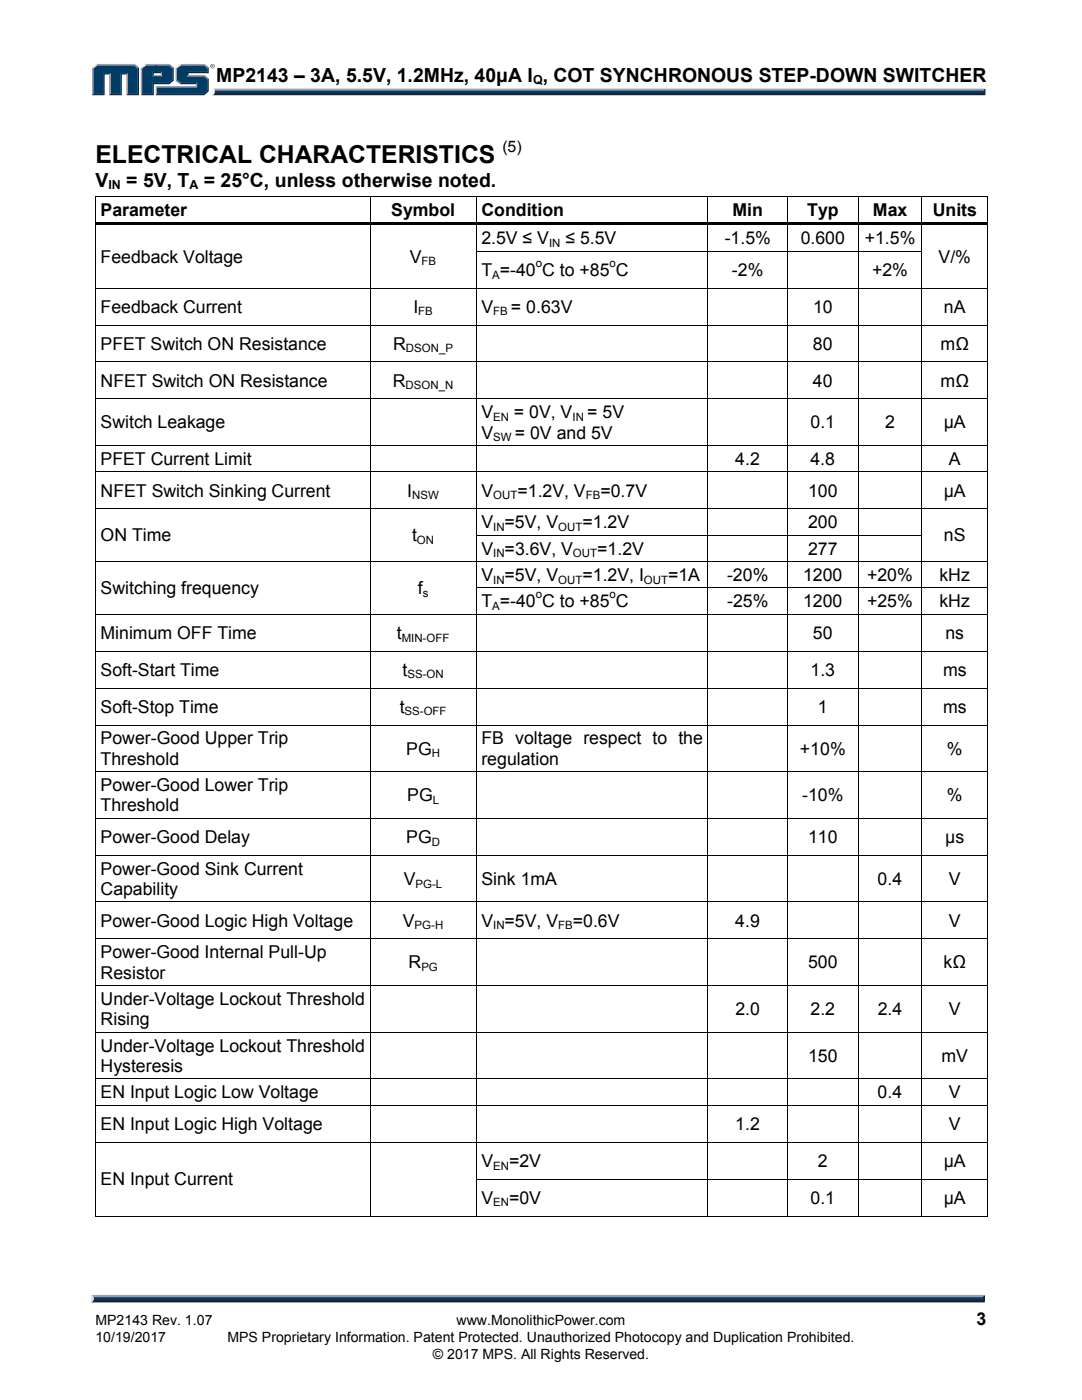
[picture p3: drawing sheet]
<svg xmlns="http://www.w3.org/2000/svg" width="216mm" height="279mm" viewBox="0 0 216 279" stroke-linecap="round" stroke-linejoin="round" font-family="sans-serif">
<path d="M42.7 17.7h153.9l-.4 .7h-153.3z" fill="#94a0b9"/>
<path d="M42.9 18.4h153.3l.4 .6h-154.3l.4-.2z" fill="#231f20"/>
<path d="M196.2 18.1l.4-.4v1.3l-.4-.4z" fill="#001339"/>
<path d="M42.9 18.1h153.3v.5h-153.4z" fill="#003b63"/>
<path d="M42.7 17.7l.2 .5a.78 .78 0 0 1-.6 .8l.1-.1a1.23 1.23 0 0 0 .3-1.2z" fill="#dcddde"/>
<path d="M30.4 15.2l.3-.2h1.4l.2 .2z" fill="#94a0b9"/>
<g fill="#003b63">
<path d="M18.6 13.6l.8-.6h7.2l.9 .6v5.1h-2v-4.1h-1.5v4.1h-2v-4.1h-1.4v4.1h-2z"/>
<path d="M28.4 13.6l.8-.6h2.1v1.3h-.9v.9h1.9v-.9h-1.2v-1.3h2.5l.8 .6v2.3l-.8 .6h-3.2v2.2h-2z"/>
<path d="M31.3 17.4h8v-.9h-3.2l-.8-.6v-2.3l.8-.6h4.5l.8 .6v.7h-4.1v.9h3.3l.8 .6v2.2l-.8 .7h-9.3z"/>
</g>
<path d="M35.9 12.9h4.8" fill="none" stroke="#94a0b9" stroke-width=".26"/>
<path d="M35 13.5l.9-.7 .2 .2-.8 .6z" fill="#dcddde"/>
<path d="M35.2 13.5v2.6" fill="none" stroke="#94a0b9" stroke-width=".27"/>
<path d="M35 16.1l.3-.2 .8 .6-.2 .3z" fill="#547194"/>
<path d="M35.9 16.7h3.4" fill="none" stroke="#001339" stroke-width=".26"/>
<g fill="#94a0b9">
<path d="M31.1 17.2h8v-.4l.2-.3v.9h-8z"/>
<path d="M31.1 17.2l.2 .2v1.3l-.2 .3z"/>
</g>
<path d="M37.3 14.3h4.1v-.7l.3-.1v1.1h-4.1v.4l-.3 .2z" fill="#001339"/>
<path d="M37.3 15.1h3.5" fill="none" stroke="#94a0b9" stroke-width=".26"/>
<path d="M40.8 15l.9 .7-.3 .1-.8-.6z" fill="#547194"/>
<g fill="#001339">
<path d="M31.1 19l.2-.3h9.3l.8-.7v-2.2l.3-.1v2.5l-.9 .8z"/>
<path d="M30.4 16.5h3.2l.8-.6v-2.3l.3-.1v2.6l-.9 .7h-3.1v2.2h-2.6l.3-.3h2z"/>
</g>
<path d="M33.8 12.8l.9 .7-.3 .1-.8-.6z" fill="#547194"/>
<path d="M29 12.9h4.8" fill="none" stroke="#94a0b9" stroke-width=".26"/>
<path d="M28.1 13.5l.9-.7 .2 .2-.8 .6z" fill="#dcddde"/>
<path d="M28.2 13.5v5.5" fill="none" stroke="#94a0b9" stroke-width=".27"/>
<path d="M32 14.6l.3-.3v.9l-.3-.2z" fill="#94a0b9"/>
<g fill="#001339">
<path d="M30.4 14.3h1.9l-.3 .3h-1.3v.4l-.3 .2z"/>
<path d="M27.5 13.6l.2-.1v5.5h-2.5l.3-.3h2z"/>
</g>
<path d="M26.8 12.8l.9 .7-.2 .1-.9-.6z" fill="#547194"/>
<path d="M19.2 12.9h7.6" fill="none" stroke="#94a0b9" stroke-width=".26"/>
<path d="M18.4 13.5l.8-.7 .2 .2-.8 .6z" fill="#dcddde"/>
<path d="M18.5 13.5v5.5" fill="none" stroke="#94a0b9" stroke-width=".27"/>
<path d="M20.6 14.6h1.4l-.2 .3h-.9v4.1h-2.5l.2-.3h2z" fill="#001339"/>
<path d="M21.9 14.6v4.4" fill="none" stroke="#94a0b9" stroke-width=".27"/>
<path d="M24 14.6h1.5l-.3 .3h-.9v4.1h-2.5l.2-.3h2z" fill="#001339"/>
<path d="M25.3 14.6v4.4" fill="none" stroke="#94a0b9" stroke-width=".27"/>
<path d="M40.7 12.8l1 .7-.3 .1-.8-.6z" fill="#547194"/>
<g fill="#231f20">
<path d="M18.7 259.2h177.4l.4 .7h-178.2z"/>
<path d="M42 13.2a.44 .44 0 0 1 .8 0 .44 .44 0 0 1-.8 0zM42 13.2a.4 .4 0 0 0 .8 0 .4 .4 0 0 0-.8 0zM42.2 13h.4v.5l-.2-.3-.2 .3zM42.3 13v.2h.2z"/>
</g>
<path d="M18.3 258.4h178.2l-.4 .8h-177.4z" fill="#94a0b9"/>
<path d="M196.5 258.4v1.5l-.4-.4v-.6z" fill="#001339"/>
<path d="M18.7 258.9h177.4v.6h-177.4z" fill="#003b63"/>
<path d="M18.3 258.4l.4 .5v.6l-.4 .4z" fill="#dcddde"/>
<g fill="#000">
<path d="M19 39.2h.1v.7h-.1zM73.8 39.2h.2v.7h-.2zM95 39.2h.1v.7h-.1zM141.2 39.2h.2v.7h-.2zM157.1 39.2h.1v.7h-.1zM171.2 39.2h.1v.7h-.1zM183.9 39.2h.1v.7h-.1zM197 39.2h.2v.7h-.2zM197 39.2h.2v.1h-.2zM19 44.4h.1v1.1h-.1zM19 50h.1v.7h-.1zM19 57.4h.1v.7h-.1z"/>
<path d="M19.1 44.4h54.7v.6h-54.7zM73.8 45h.2v.5h-.2zM73.8 44.4h21.2v.6h-21.2zM73.8 50h.2v.7h-.2zM73.8 57.4h.2v.7h-.2zM95 45h.1v.5h-.1zM95 44.4h46.2v.6h-46.2zM95 50h.1v.7h-.1zM95 57.4h.1v.7h-.1zM141.2 45h.2v.5h-.2zM141.2 44.4h15.9v.6h-15.9zM141.2 50h.2v.7h-.2z"/>
<path d="M141.2 57.4h.2v.7h-.2zM157.1 45h.1v.5h-.1zM157.1 44.4h14.1v.6h-14.1zM157.1 50h.1v.7h-.1zM157.1 57.4h.1v.7h-.1zM171.2 45h.1v.5h-.1zM171.2 44.4h12.7v.6h-12.7zM171.2 50h.1v.7h-.1zM171.2 57.4h.1v.7h-.1zM183.9 45h.1v.5h-.1zM183.9 44.4h13.1v.6h-13.1zM183.9 50h.1v.7h-.1z"/>
<path d="M183.9 57.4h.1v.7h-.1zM197 44.4h.2v1.1h-.2zM197 50h.2v.7h-.2zM197 57.4h.2v.7h-.2zM19 64.8h.1v.7h-.1zM19 72.2h.1v.7h-.1zM73.8 64.8h.2v.7h-.2zM73.8 72.2h.2v.7h-.2zM95 64.8h.1v.7h-.1zM95 72.2h.1v.7h-.1zM141.2 64.8h.2v.7h-.2zM141.2 72.2h.2v.7h-.2z"/>
<path d="M157.1 64.8h.1v.7h-.1zM157.1 72.2h.1v.7h-.1zM171.2 64.8h.1v.7h-.1zM171.2 72.2h.1v.7h-.1zM183.9 64.8h.1v.7h-.1zM183.9 72.2h.1v.7h-.1zM197 64.8h.2v.7h-.2zM197 72.2h.2v.7h-.2zM19 79.5h.1v.7h-.1zM19 88.8h.1v.7h-.1zM19 94.1h.1v.7h-.1zM73.8 79.5h.2v.7h-.2z"/>
<path d="M73.8 88.8h.2v.7h-.2zM73.8 94.1h.2v.7h-.2zM95 79.5h.1v.7h-.1zM95 88.8h.1v.7h-.1zM95 94.1h.1v.7h-.1zM141.2 79.5h.2v.7h-.2zM141.2 88.8h.2v.7h-.2zM141.2 94.1h.2v.7h-.2zM157.1 79.5h.1v.7h-.1zM157.1 88.8h.1v.7h-.1zM157.1 94.1h.1v.7h-.1zM171.2 79.5h.1v.7h-.1z"/>
<path d="M171.2 88.8h.1v.7h-.1zM171.2 94.1h.1v.7h-.1zM183.9 79.5h.1v.7h-.1zM183.9 88.8h.1v.7h-.1zM183.9 94.1h.1v.7h-.1zM197 79.5h.2v.7h-.2zM197 88.8h.2v.7h-.2zM197 94.1h.2v.7h-.2zM19 101.5h.1v.7h-.1zM19 106.7h.1v.7h-.1zM19 112h.1v.7h-.1zM19 117.2h.1v.7h-.1z"/>
<path d="M73.8 101.5h.2v.7h-.2zM73.8 106.7h.2v.7h-.2zM73.8 112h.2v.7h-.2zM73.8 117.2h.2v.7h-.2zM95 101.5h.1v.7h-.1zM95 106.7h.1v.7h-.1zM95 112h.1v.7h-.1zM95 117.2h.1v.7h-.1zM141.2 101.5h.2v.7h-.2zM141.2 106.7h.2v.7h-.2zM141.2 112h.2v.7h-.2zM141.2 117.2h.2v.7h-.2z"/>
<path d="M157.1 101.5h.1v.7h-.1zM157.1 106.7h.1v.7h-.1zM157.1 112h.1v.7h-.1zM157.1 117.2h.1v.7h-.1zM171.2 101.5h.1v.7h-.1zM171.2 106.7h.1v.7h-.1zM171.2 112h.1v.7h-.1zM171.2 117.2h.1v.7h-.1zM183.9 101.5h.1v.7h-.1zM183.9 106.7h.1v.7h-.1zM183.9 112h.1v.7h-.1zM183.9 117.2h.1v.7h-.1z"/>
<path d="M197 101.5h.2v.7h-.2zM197 106.7h.2v.7h-.2zM197 112h.2v.7h-.2zM197 117.2h.2v.7h-.2zM19 122.5h.1v.7h-.1zM19 129.9h.1v.7h-.1zM19 137.2h.1v.7h-.1zM73.8 122.5h.2v.7h-.2zM73.8 129.9h.2v.7h-.2zM73.8 137.2h.2v.7h-.2zM95 122.5h.1v.7h-.1zM95 129.9h.1v.7h-.1z"/>
<path d="M95 137.2h.1v.7h-.1zM141.2 122.5h.2v.7h-.2zM141.2 129.9h.2v.7h-.2zM141.2 137.2h.2v.7h-.2zM157.1 122.5h.1v.7h-.1zM157.1 129.9h.1v.7h-.1zM157.1 137.2h.1v.7h-.1zM171.2 122.5h.1v.7h-.1zM171.2 129.9h.1v.7h-.1zM171.2 137.2h.1v.7h-.1zM183.9 122.5h.1v.7h-.1zM183.9 129.9h.1v.7h-.1z"/>
<path d="M183.9 137.2h.1v.7h-.1zM197 122.5h.2v.7h-.2zM197 129.9h.2v.7h-.2zM197 137.2h.2v.7h-.2zM19 144.6h.1v.7h-.1zM19 153.9h.1v.7h-.1zM73.8 144.6h.2v.7h-.2zM73.8 153.9h.2v.7h-.2zM95 144.6h.1v.7h-.1zM95 153.9h.1v.7h-.1zM141.2 144.6h.2v.7h-.2zM141.2 153.9h.2v.7h-.2z"/>
<path d="M157.1 144.6h.1v.7h-.1zM157.1 153.9h.1v.7h-.1zM171.2 144.6h.1v.7h-.1zM171.2 153.9h.1v.7h-.1zM183.9 144.6h.1v.7h-.1zM183.9 153.9h.1v.7h-.1zM197 144.6h.2v.7h-.2zM197 153.9h.2v.7h-.2zM19 163.2h.1v.7h-.1zM19 170.6h.1v.7h-.1zM73.8 163.2h.2v.7h-.2zM73.8 170.6h.2v.7h-.2z"/>
<path d="M95 163.2h.1v.7h-.1zM95 170.6h.1v.7h-.1zM141.2 163.2h.2v.7h-.2zM141.2 170.6h.2v.7h-.2zM157.1 163.2h.1v.7h-.1zM157.1 170.6h.1v.7h-.1zM171.2 163.2h.1v.7h-.1zM171.2 170.6h.1v.7h-.1zM183.9 163.2h.1v.7h-.1zM183.9 170.6h.1v.7h-.1zM197 163.2h.2v.7h-.2zM197 170.6h.2v.7h-.2z"/>
<path d="M19 179.9h.1v.7h-.1zM19 187.3h.1v.7h-.1zM19 196.6h.1v.7h-.1zM73.8 179.9h.2v.7h-.2zM73.8 187.3h.2v.7h-.2zM73.8 196.6h.2v.7h-.2zM95 179.9h.1v.7h-.1zM95 187.3h.1v.7h-.1zM95 196.6h.1v.7h-.1zM141.2 179.9h.2v.7h-.2zM141.2 187.3h.2v.7h-.2zM141.2 196.6h.2v.7h-.2z"/>
<path d="M157.1 179.9h.1v.7h-.1zM157.1 187.3h.1v.7h-.1zM157.1 196.6h.1v.7h-.1zM171.2 179.9h.1v.7h-.1zM171.2 187.3h.1v.7h-.1zM171.2 196.6h.1v.7h-.1zM183.9 179.9h.1v.7h-.1zM183.9 187.3h.1v.7h-.1zM183.9 196.6h.1v.7h-.1zM197 179.9h.2v.7h-.2zM197 187.3h.2v.7h-.2zM197 196.6h.2v.7h-.2z"/>
<path d="M19 205.9h.1v.7h-.1zM19 215.2h.1v.7h-.1zM73.8 205.9h.2v.7h-.2zM73.8 215.2h.2v.7h-.2zM95 205.9h.1v.7h-.1zM95 215.2h.1v.7h-.1zM141.2 205.9h.2v.7h-.2zM141.2 215.2h.2v.7h-.2zM157.1 205.9h.1v.7h-.1zM157.1 215.2h.1v.7h-.1zM171.2 205.9h.1v.7h-.1zM171.2 215.2h.1v.7h-.1z"/>
<path d="M183.9 205.9h.1v.7h-.1zM183.9 215.2h.1v.7h-.1zM197 205.9h.2v.7h-.2zM197 215.2h.2v.7h-.2zM19 220.5h.1v.7h-.1zM19 227.9h.1v.7h-.1zM19 235.2h.1v.7h-.1zM73.8 220.5h.2v.7h-.2zM73.8 227.9h.2v.7h-.2zM73.8 235.2h.2v.7h-.2zM95 220.5h.1v.7h-.1zM95 227.9h.1v.7h-.1z"/>
<path d="M95 235.2h.1v.7h-.1zM141.2 220.5h.2v.7h-.2zM141.2 227.9h.2v.7h-.2zM141.2 235.2h.2v.7h-.2zM157.1 220.5h.1v.7h-.1zM157.1 227.9h.1v.7h-.1zM157.1 235.2h.1v.7h-.1zM171.2 220.5h.1v.7h-.1zM171.2 227.9h.1v.7h-.1zM171.2 235.2h.1v.7h-.1zM183.9 220.5h.1v.7h-.1zM183.9 227.9h.1v.7h-.1z"/>
<path d="M183.9 235.2h.1v.7h-.1zM197 220.5h.2v.7h-.2zM197 227.9h.2v.7h-.2zM197 235.2h.2v.7h-.2zM197 242.6h.2v.2h-.2z"/>
</g>
<g fill="none" stroke="#000" stroke-width=".2">
<path d="M19 39.3h54.8M19 39.9v4.5M73.9 39.9v4.5M74 39.3h21M95 39.9v4.5M95.1 39.3h46.1M141.3 39.9v4.5M141.4 39.3h15.7M157.1 39.9v4.5M157.2 39.3h14M171.3 39.9v4.5M171.3 39.3h12.6"/>
<path d="M184 39.9v4.5M184 39.3h13M197.1 39.9v4.5M19 45.5v4.5M19 50.7v6.7M19 58.1v6.7M19.1 57.5h54.7M73.9 45.5v4.5M73.9 50.7v6.7M73.9 58.1v6.7M74 57.5h21M95 45.5v4.5"/>
<path d="M95 50.7v6.7M95 58.1v6.7M95.1 50.1h46.1M95.1 57.5h46.1M141.3 45.5v4.5M141.3 50.7v6.7M141.3 58.1v6.7M141.4 50.1h15.7M141.4 57.5h15.7M157.1 45.5v4.5M157.1 50.7v6.7M157.1 58.1v6.7"/>
<path d="M157.2 50.1h14M157.2 57.5h14M171.3 45.5v4.5M171.3 50.7v6.7M171.3 58.1v6.7M171.3 50.1h12.6M171.3 57.5h12.6M184 45.5v4.5M184 50.7v6.7M184 58.1v6.7M184 57.5h13M197.1 45.5v4.5"/>
<path d="M197.1 50.7v6.7M197.1 58.1v6.7M19 65.5v6.7M19 72.9v6.6M19.1 64.9h54.7M19.1 72.2h54.7M19.1 79.6h54.7M73.9 65.5v6.7M73.9 72.9v6.6M74 64.9h21M74 72.2h21M74 79.6h21"/>
<path d="M95 65.5v6.7M95 72.9v6.6M95.1 64.9h46.1M95.1 72.2h46.1M95.1 79.6h46.1M141.3 65.5v6.7M141.3 72.9v6.6M141.4 64.9h15.7M141.4 72.2h15.7M141.4 79.6h15.7M157.1 65.5v6.7M157.1 72.9v6.6"/>
<path d="M157.2 64.9h14M157.2 72.2h14M157.2 79.6h14M171.3 65.5v6.7M171.3 72.9v6.6M171.3 64.9h12.6M171.3 72.2h12.6M171.3 79.6h12.6M184 65.5v6.7M184 72.9v6.6M184 64.9h13M184 72.2h13"/>
<path d="M184 79.6h13M197.1 65.5v6.7M197.1 72.9v6.6M19 80.2v8.6M19 89.5v4.6M19 94.8v6.7M19.1 88.9h54.7M19.1 94.2h54.7M73.9 80.2v8.6M73.9 89.5v4.6M73.9 94.8v6.7M74 88.9h21"/>
<path d="M74 94.2h21M95 80.2v8.6M95 89.5v4.6M95 94.8v6.7M95.1 88.9h46.1M95.1 94.2h46.1M141.3 80.2v8.6M141.3 89.5v4.6M141.3 94.8v6.7M141.4 88.9h15.7M141.4 94.2h15.7M157.1 80.2v8.6"/>
<path d="M157.1 89.5v4.6M157.1 94.8v6.7M157.2 88.9h14M157.2 94.2h14M171.3 80.2v8.6M171.3 89.5v4.6M171.3 94.8v6.7M171.3 88.9h12.6M171.3 94.2h12.6M184 80.2v8.6M184 89.5v4.6M184 94.8v6.7"/>
<path d="M184 88.9h13M184 94.2h13M197.1 80.2v8.6M197.1 89.5v4.6M197.1 94.8v6.7M19 102.2v4.5M19 107.4v4.6M19 112.7v4.5M19 117.9v4.6M19.1 101.6h54.7M19.1 112.1h54.7M73.9 102.2v4.5"/>
<path d="M73.9 107.4v4.6M73.9 112.7v4.5M73.9 117.9v4.6M74 101.6h21M74 112.1h21M95 102.2v4.5M95 107.4v4.6M95 112.7v4.5M95 117.9v4.6M95.1 101.6h46.1M95.1 106.8h46.1M95.1 112.1h46.1"/>
<path d="M95.1 117.3h46.1M141.3 102.2v4.5M141.3 107.4v4.6M141.3 112.7v4.5M141.3 117.9v4.6M141.4 101.6h15.7M141.4 106.8h15.7M141.4 112.1h15.7M141.4 117.3h15.7M157.1 102.2v4.5M157.1 107.4v4.6M157.1 112.7v4.5"/>
<path d="M157.1 117.9v4.6M157.2 101.6h14M157.2 106.8h14M157.2 112.1h14M157.2 117.3h14M171.3 102.2v4.5M171.3 107.4v4.6M171.3 112.7v4.5M171.3 117.9v4.6M171.3 101.6h12.6M171.3 106.8h12.6M171.3 112.1h12.6"/>
<path d="M171.3 117.3h12.6M184 102.2v4.5M184 107.4v4.6M184 112.7v4.5M184 117.9v4.6M184 101.6h13M184 112.1h13M184 117.3h13M197.1 102.2v4.5M197.1 107.4v4.6M197.1 112.7v4.5M197.1 117.9v4.6"/>
<path d="M19 123.2v6.7M19 130.6v6.6M19 137.9v6.7M19.1 122.6h54.7M19.1 129.9h54.7M19.1 137.3h54.7M73.9 123.2v6.7M73.9 130.6v6.6M73.9 137.9v6.7M74 122.6h21M74 129.9h21M74 137.3h21"/>
<path d="M95 123.2v6.7M95 130.6v6.6M95 137.9v6.7M95.1 122.6h46.1M95.1 129.9h46.1M95.1 137.3h46.1M141.3 123.2v6.7M141.3 130.6v6.6M141.3 137.9v6.7M141.4 122.6h15.7M141.4 129.9h15.7M141.4 137.3h15.7"/>
<path d="M157.1 123.2v6.7M157.1 130.6v6.6M157.1 137.9v6.7M157.2 122.6h14M157.2 129.9h14M157.2 137.3h14M171.3 123.2v6.7M171.3 130.6v6.6M171.3 137.9v6.7M171.3 122.6h12.6M171.3 129.9h12.6M171.3 137.3h12.6"/>
<path d="M184 123.2v6.7M184 130.6v6.6M184 137.9v6.7M184 122.6h13M184 129.9h13M184 137.3h13M197.1 123.2v6.7M197.1 130.6v6.6M197.1 137.9v6.7M19 145.3v8.6M19 154.6v8.6M19.1 144.7h54.7"/>
<path d="M19.1 154h54.7M73.9 145.3v8.6M73.9 154.6v8.6M74 144.7h21M74 154h21M95 145.3v8.6M95 154.6v8.6M95.1 144.7h46.1M95.1 154h46.1M141.3 145.3v8.6M141.3 154.6v8.6M141.4 144.7h15.7"/>
<path d="M141.4 154h15.7M157.1 145.3v8.6M157.1 154.6v8.6M157.2 144.7h14M157.2 154h14M171.3 145.3v8.6M171.3 154.6v8.6M171.3 144.7h12.6M171.3 154h12.6M184 145.3v8.6M184 154.6v8.6M184 144.7h13"/>
<path d="M184 154h13M197.1 145.3v8.6M197.1 154.6v8.6M19 163.9v6.7M19 171.3v8.6M19.1 163.3h54.7M19.1 170.7h54.7M73.9 163.9v6.7M73.9 171.3v8.6M74 163.3h21M74 170.7h21M95 163.9v6.7"/>
<path d="M95 171.3v8.6M95.1 163.3h46.1M95.1 170.7h46.1M141.3 163.9v6.7M141.3 171.3v8.6M141.4 163.3h15.7M141.4 170.7h15.7M157.1 163.9v6.7M157.1 171.3v8.6M157.2 163.3h14M157.2 170.7h14M171.3 163.9v6.7"/>
<path d="M171.3 171.3v8.6M171.3 163.3h12.6M171.3 170.7h12.6M184 163.9v6.7M184 171.3v8.6M184 163.3h13M184 170.7h13M197.1 163.9v6.7M197.1 171.3v8.6M19 180.6v6.7M19 188v8.6M19 197.3v8.6"/>
<path d="M19.1 180h54.7M19.1 187.4h54.7M19.1 196.7h54.7M73.9 180.6v6.7M73.9 188v8.6M73.9 197.3v8.6M74 180h21M74 187.4h21M74 196.7h21M95 180.6v6.7M95 188v8.6M95 197.3v8.6"/>
<path d="M95.1 180h46.1M95.1 187.4h46.1M95.1 196.7h46.1M141.3 180.6v6.7M141.3 188v8.6M141.3 197.3v8.6M141.4 180h15.7M141.4 187.4h15.7M141.4 196.7h15.7M157.1 180.6v6.7M157.1 188v8.6M157.1 197.3v8.6"/>
<path d="M157.2 180h14M157.2 187.4h14M157.2 196.7h14M171.3 180.6v6.7M171.3 188v8.6M171.3 197.3v8.6M171.3 180h12.6M171.3 187.4h12.6M171.3 196.7h12.6M184 180.6v6.7M184 188v8.6M184 197.3v8.6"/>
<path d="M184 180h13M184 187.4h13M184 196.7h13M197.1 180.6v6.7M197.1 188v8.6M197.1 197.3v8.6M19 206.6v8.6M19 215.9v4.6M19.1 206h54.7M19.1 215.3h54.7M73.9 206.6v8.6M73.9 215.9v4.6"/>
<path d="M74 206h21M74 215.3h21M95 206.6v8.6M95 215.9v4.6M95.1 206h46.1M95.1 215.3h46.1M141.3 206.6v8.6M141.3 215.9v4.6M141.4 206h15.7M141.4 215.3h15.7M157.1 206.6v8.6M157.1 215.9v4.6"/>
<path d="M157.2 206h14M157.2 215.3h14M171.3 206.6v8.6M171.3 215.9v4.6M171.3 206h12.6M171.3 215.3h12.6M184 206.6v8.6M184 215.9v4.6M184 206h13M184 215.3h13M197.1 206.6v8.6M197.1 215.9v4.6"/>
<path d="M19 221.2v6.7M19 228.6v6.6M19 235.9v6.9M19.1 220.6h54.7M19.1 227.9h54.7M73.9 221.2v6.7M73.9 228.6v6.6M73.9 235.9v6.9M74 220.6h21M74 227.9h21M95 221.2v6.7M95 228.6v6.6"/>
<path d="M95 235.9v6.9M95.1 220.6h46.1M95.1 227.9h46.1M95.1 235.3h46.1M141.3 221.2v6.7M141.3 228.6v6.6M141.3 235.9v6.9M141.4 220.6h15.7M141.4 227.9h15.7M141.4 235.3h15.7M157.1 221.2v6.7M157.1 228.6v6.6"/>
<path d="M157.1 235.9v6.9M157.2 220.6h14M157.2 227.9h14M157.2 235.3h14M171.3 221.2v6.7M171.3 228.6v6.6M171.3 235.9v6.9M171.3 220.6h12.6M171.3 227.9h12.6M171.3 235.3h12.6M184 221.2v6.7M184 228.6v6.6"/>
<path d="M184 235.9v6.9M184 220.6h13M184 227.9h13M184 235.3h13M197.1 221.2v6.7M197.1 228.6v6.6M197.1 235.9v6.9M19 242.7h54.8M74 242.7h21M95.1 242.7h46.1M141.4 242.7h15.7M157.2 242.7h14"/>
<path d="M171.3 242.7h12.6M184 242.7h13"/>
</g>
<text font-size="4.9" x="19" y="32.6">ELECTRICAL CHARACTERISTICS</text>
<g font-size="3.9">
<text x="43.2" y="16.3">MP2143 – 3A, 5.5V, 1.2MHz, 40μA I , COT SYNCHRONOUS STEP-DOWN SWITCHER</text>
<text x="19" y="37.3">V</text>
<text x="25.2" y="37.3">= 5V, T</text>
<text x="40.7" y="37.3">= 25°C, unless otherwise noted.</text>
</g>
<g font-size="3.5">
<text x="20.1" y="43.1">Parameter</text>
<text x="78.1" y="43.1">Symbol</text>
<text x="96.1" y="43.1">Condition</text>
<text x="146.2" y="43.1">Min</text>
<text x="161.1" y="43.1">Typ</text>
<text x="174.2" y="43.1">Max</text>
<text x="186.1" y="43.1">Units</text>
<text x="20.1" y="52.4">Feedback Voltage</text>
<text x="81.8" y="52.4">V</text>
<text x="96.1" y="48.7">2.5V ≤ V</text>
<text x="112.8" y="48.7">≤ 5.5V</text>
<text x="144.6" y="48.7">-1.5%</text>
<text x="159.8" y="48.7">0.600</text>
<text x="172.6" y="48.7">+1.5%</text>
<text x="187.3" y="52.4">V/%</text>
<text x="96.1" y="55.1">T =-40 C to +85 C</text>
<text x="146" y="55.1">-2%</text>
<text x="174" y="55.1">+2%</text>
<text x="20.1" y="62.4">Feedback Current</text>
<text x="82.5" y="62.4">I</text>
<text x="96.1" y="62.4">V</text>
<text x="102" y="62.4">= 0.63V</text>
<text x="162.2" y="62.4">10</text>
<text x="188.4" y="62.4">nA</text>
<text x="20.1" y="69.8">PFET Switch ON Resistance</text>
<text x="78.4" y="69.8">R</text>
<text x="162.2" y="69.8">80</text>
<text x="187.7" y="69.8">mΩ</text>
<text x="20.1" y="77.2">NFET Switch ON Resistance</text>
<text x="78.4" y="77.2">R</text>
<text x="162.2" y="77.2">40</text>
<text x="187.7" y="77.2">mΩ</text>
<text x="96.1" y="83.5">V</text>
<text x="102.6" y="83.5">= 0V, V</text>
<text x="117.2" y="83.5">= 5V</text>
<text x="20.1" y="85.5">Switch Leakage</text>
<text x="96.1" y="87.5">V</text>
<text x="102.7" y="87.5">= 0V and 5V</text>
<text x="161.7" y="85.5">0.1</text>
<text x="176.6" y="85.5">2</text>
<text x="188.3" y="85.5">μA</text>
<text x="20.1" y="92.8">PFET Current Limit</text>
<text x="146.7" y="92.8">4.2</text>
<text x="161.7" y="92.8">4.8</text>
<text x="189.3" y="92.8">A</text>
<text x="20.1" y="99.1">NFET Switch Sinking Current</text>
<text x="81.3" y="99.1">I</text>
<text x="96.1" y="99.1">V</text>
<text x="103.3" y="99.1">=1.2V, V</text>
<text x="119.8" y="99.1">=0.7V</text>
<text x="161.2" y="99.1">100</text>
<text x="188.3" y="99.1">μA</text>
<text x="96.1" y="105.4">V =5V, V</text>
<text x="116.2" y="105.4">=1.2V</text>
<text x="161.3" y="105.4">200</text>
<text x="20.1" y="108.1">ON Time</text>
<text x="82.2" y="108.1">t</text>
<text x="96.1" y="110.7">V =3.6V, V</text>
<text x="119.2" y="110.7">=1.2V</text>
<text x="161.3" y="110.7">277</text>
<text x="188.4" y="108.1">nS</text>
<text x="20.1" y="118.6">Switching frequency</text>
<text x="83.4" y="118.6">f</text>
<text x="96.1" y="115.9">V =5V, V</text>
<text x="116.2" y="115.9">=1.2V, I</text>
<text x="133.3" y="115.9">=1A</text>
<text x="145.1" y="115.9">-20%</text>
<text x="160.2" y="115.9">1200</text>
<text x="173" y="115.9">+20%</text>
<text x="187.4" y="115.9">kHz</text>
<text x="96.1" y="121.2">T =-40 C to +85 C</text>
<text x="145.1" y="121.2">-25%</text>
<text x="160.2" y="121.2">1200</text>
<text x="173" y="121.2">+25%</text>
<text x="187.4" y="121.2">kHz</text>
<text x="20.1" y="127.5">Minimum OFF Time</text>
<text x="79.2" y="127.5">t</text>
<text x="162.2" y="127.5">50</text>
<text x="188.7" y="127.5">ns</text>
<text x="20.1" y="134.9">Soft-Start Time</text>
<text x="80.3" y="134.9">t</text>
<text x="161.7" y="134.9">1.3</text>
<text x="188.2" y="134.9">ms</text>
<text x="20.1" y="142.2">Soft-Stop Time</text>
<text x="79.8" y="142.2">t</text>
<text x="163.2" y="142.2">1</text>
<text x="188.2" y="142.2">ms</text>
<text x="20.1" y="148.6">Power-Good Upper Trip</text>
<text x="96.1" y="148.6">FB voltage respect to the</text>
<text x="20.1" y="152.6">Threshold</text>
<text x="81.1" y="150.6">PG</text>
<text x="96.1" y="152.6">regulation</text>
<text x="159.6" y="150.6">+10%</text>
<text x="189" y="150.6">%</text>
<text x="20.1" y="157.9">Power-Good Lower Trip</text>
<text x="20.1" y="161.9">Threshold</text>
<text x="81.3" y="159.9">PG</text>
<text x="160.1" y="159.9">-10%</text>
<text x="189" y="159.9">%</text>
<text x="20.1" y="168.3">Power-Good Delay</text>
<text x="81.1" y="168.3">PG</text>
<text x="161.2" y="168.3">110</text>
<text x="188.6" y="168.3">μs</text>
<text x="20.1" y="174.6">Power-Good Sink Current</text>
<text x="20.1" y="178.6">Capability</text>
<text x="80.6" y="176.6">V</text>
<text x="96.1" y="176.6">Sink 1mA</text>
<text x="175.1" y="176.6">0.4</text>
<text x="189.3" y="176.6">V</text>
<text x="20.1" y="184.9">Power-Good Logic High Voltage</text>
<text x="80.4" y="184.9">V</text>
<text x="96.1" y="184.9">V =5V, V</text>
<text x="114.3" y="184.9">=0.6V</text>
<text x="146.7" y="184.9">4.9</text>
<text x="189.3" y="184.9">V</text>
<text x="20.1" y="191.2">Power-Good Internal Pull-Up</text>
<text x="20.1" y="195.3">Resistor</text>
<text x="81.5" y="193.3">R</text>
<text x="161.2" y="193.3">500</text>
<text x="188.3" y="193.3">kΩ</text>
<text x="20.1" y="200.6">Under-Voltage Lockout Threshold</text>
<text x="146.7" y="202.6">2.0</text>
<text x="161.7" y="202.6">2.2</text>
<text x="175.1" y="202.6">2.4</text>
<text x="189.3" y="202.6">V</text>
<text x="20.1" y="204.6">Rising</text>
<text x="20.1" y="209.9">Under-Voltage Lockout Threshold</text>
<text x="20.1" y="213.9">Hysteresis</text>
<text x="161.2" y="211.9">150</text>
<text x="187.9" y="211.9">mV</text>
<text x="20.1" y="219.2">EN Input Logic Low Voltage</text>
<text x="175.1" y="219.2">0.4</text>
<text x="189.3" y="219.2">V</text>
<text x="20.1" y="225.5">EN Input Logic High Voltage</text>
<text x="146.7" y="225.5">1.2</text>
<text x="189.3" y="225.5">V</text>
<text x="96.1" y="232.9">V</text>
<text x="101.6" y="232.9">=2V</text>
<text x="163.2" y="232.9">2</text>
<text x="188.3" y="232.9">μA</text>
<text x="20.1" y="236.6">EN Input Current</text>
<text x="96.1" y="240.2">V</text>
<text x="101.6" y="240.2">=0V</text>
<text x="161.7" y="240.2">0.1</text>
<text x="188.3" y="240.2">μA</text>
<text x="194.9" y="264.5">3</text>
</g>
<text font-size="3.2" x="100.2" y="30.3">(5)</text>
<g font-size="2.8">
<text x="19" y="267.9">10/19/2017</text>
<text x="19" y="264.5">MP2143 Rev. 1.07</text>
<text x="45.4" y="267.9">MPS Proprietary Information. Patent Protected. Unauthorized Photocopy and Duplication Prohibited.</text>
<text x="91.1" y="264.5">www.MonolithicPower.com</text>
<text x="86.4" y="271.1">© 2017 MPS. All Rights Reserved.</text>
</g>
<g font-size="2.5">
<text x="106.4" y="16.8">Q</text>
<text x="21.6" y="37.8">IN</text>
<text x="37.8" y="37.8">A</text>
</g>
<g font-size="2.3">
<text x="84.1" y="52.9">FB</text>
<text x="106.9" y="53.3">o</text>
<text x="109.6" y="49.3">IN</text>
<text x="121.6" y="53.3">o</text>
<text x="98.2" y="55.6">A</text>
<text x="83.5" y="62.9">FB</text>
<text x="98.4" y="62.9">FB</text>
<text x="81" y="70.3">DSON_P</text>
<text x="80.9" y="77.7">DSON_N</text>
<text x="98.4" y="84">EN</text>
<text x="98.4" y="88.1">SW</text>
<text x="114.2" y="84">IN</text>
<text x="82.3" y="99.6">NSW</text>
<text x="98.4" y="99.6">OUT</text>
<text x="116.9" y="99.6">FB</text>
<text x="98.4" y="105.9">IN</text>
<text x="111.4" y="105.9">OUT</text>
<text x="83.2" y="108.6">ON</text>
<text x="98.4" y="111.2">IN</text>
<text x="114.3" y="111.2">OUT</text>
<text x="84.3" y="119.1">s</text>
<text x="98.4" y="116.5">IN</text>
<text x="106.9" y="119.4">o</text>
<text x="111.4" y="116.5">OUT</text>
<text x="121.6" y="119.4">o</text>
<text x="128.5" y="116.5">OUT</text>
<text x="98.2" y="121.7">A</text>
<text x="80.2" y="128">MIN-OFF</text>
<text x="81.3" y="135.4">SS-ON</text>
<text x="80.7" y="142.8">SS-OFF</text>
<text x="86.2" y="151.1">H</text>
<text x="86.4" y="160.4">L</text>
<text x="86.2" y="168.8">D</text>
<text x="82.9" y="177.1">PG-L</text>
<text x="82.7" y="185.5">PG-H</text>
<text x="98.4" y="185.5">IN</text>
<text x="111.4" y="185.5">FB</text>
<text x="84.1" y="193.8">PG</text>
<text x="98.4" y="233.4">EN</text>
<text x="98.4" y="240.8">EN</text>
</g>
</svg>
